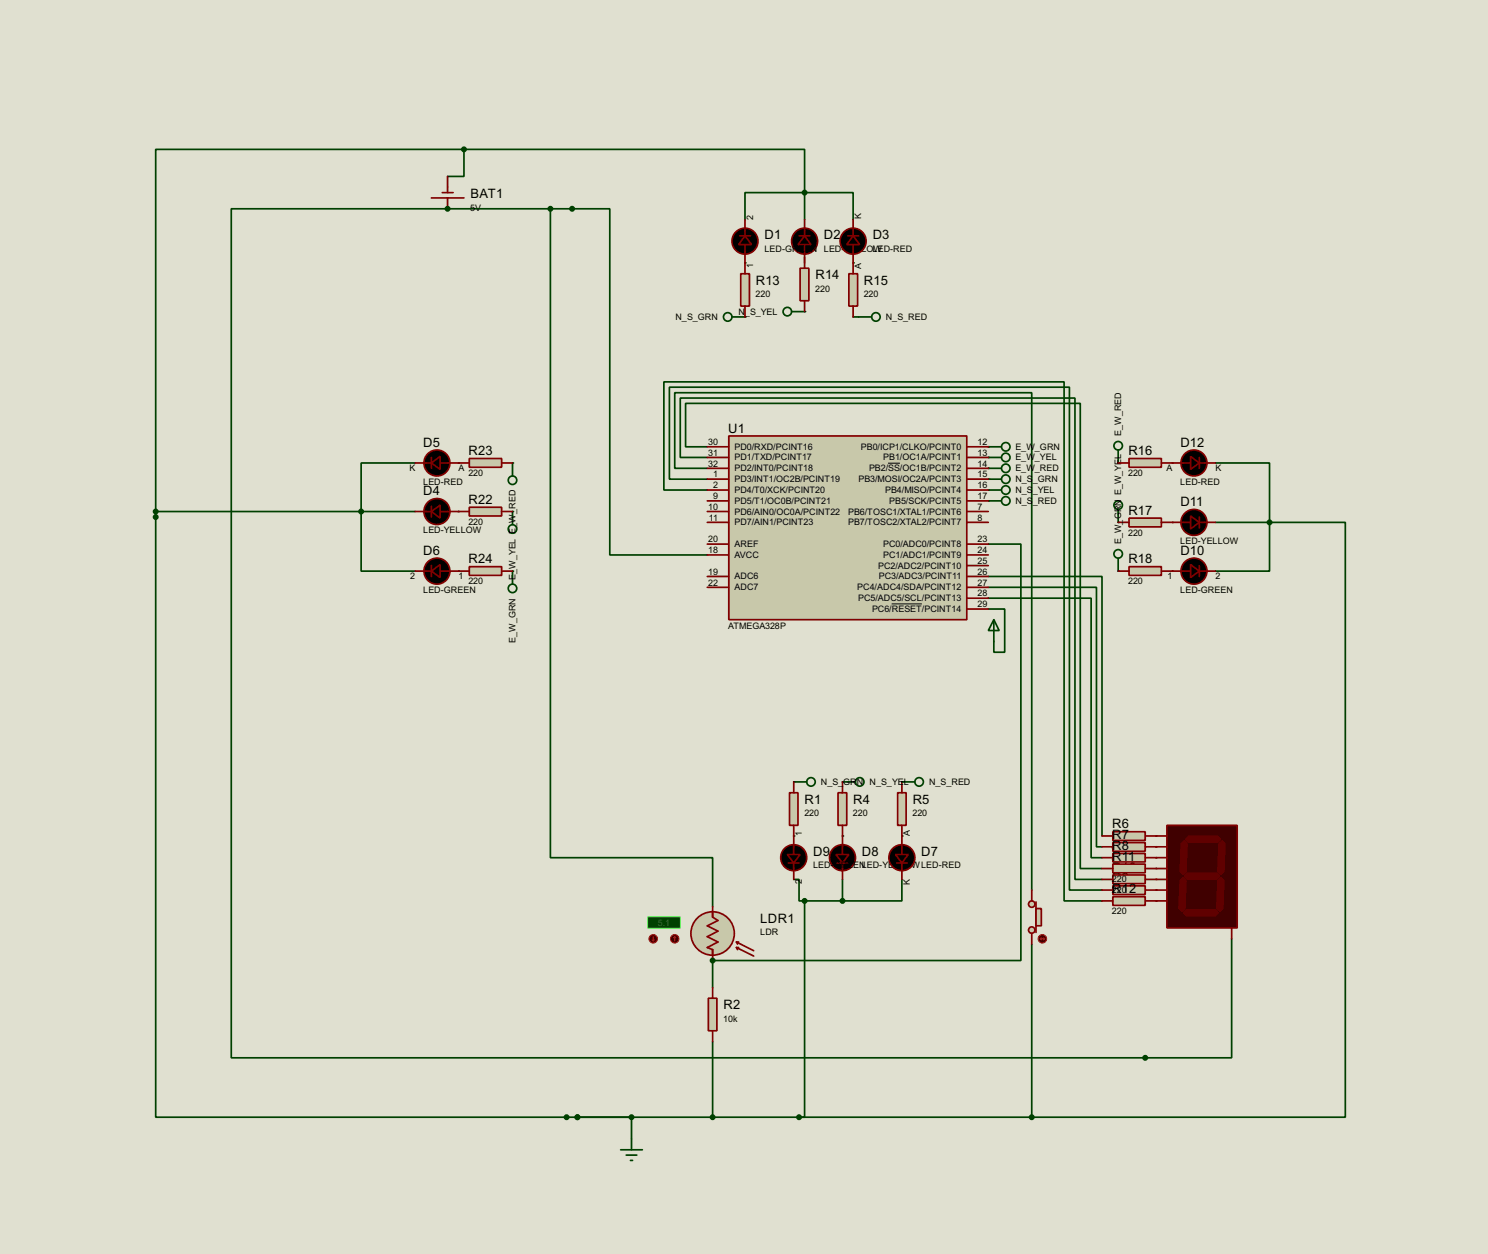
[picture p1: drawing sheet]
<svg xmlns="http://www.w3.org/2000/svg" width="349mm" height="295mm" viewBox="0 0 349 295" stroke-linecap="round" stroke-linejoin="round" font-family="sans-serif">
<path d="M-.1 -.1h349.6v294.7h-349.6z" fill="#e0e0d0"/>
<circle cx="211.8" cy="196.3" r=".2" fill="#004000"/>
<path d="M197.9 211.6h-8.9v50.8h-1.3M197.9 206.5v5.1M211.8 206.5v5.1h-13.9" fill="none" stroke="#004000" stroke-width=".4"/>
<g fill="#004000">
<circle cx="271.5" cy="196.3" r=".2"/>
<circle cx="271.5" cy="198.9" r=".2"/>
<circle cx="271.5" cy="201.4" r=".2"/>
<circle cx="271.5" cy="204" r=".2"/>
<circle cx="271.5" cy="206.5" r=".2"/>
<circle cx="271.5" cy="209" r=".2"/>
<circle cx="271.5" cy="211.6" r=".2"/>
</g>
<path d="M289.3 220.5v27.9h-20.3" fill="none" stroke="#004000" stroke-width=".4"/>
<circle cx="200.4" cy="61.7" r=".2" fill="#004000"/>
<path d="M189 51.6v-6.4h11.4v6.4M200.4 74.4h1.3M36.6 120.1v1.3M148.3 262.4v5.1" fill="none" stroke="#004000" stroke-width=".4"/>
<g fill="#004000">
<circle cx="211.8" cy="183.6" r=".2"/>
<circle cx="189" cy="73.2" r=".2"/>
</g>
<path d="M189 45.2h-14v6.4" fill="none" stroke="#004000" stroke-width=".4"/>
<g fill="#004000">
<circle cx="175" cy="74.4" r=".2"/>
<circle cx="175" cy="61.7" r=".2"/>
</g>
<path d="M186.4 206.5h1.3v5.1h1.3" fill="none" stroke="#004000" stroke-width=".4"/>
<g fill="#004000">
<circle cx="197.9" cy="196.3" r=".2"/>
<circle cx="197.9" cy="183.6" r=".2"/>
<circle cx="186.4" cy="196.3" r=".2"/>
<circle cx="186.4" cy="183.6" r=".2"/>
</g>
<path d="M298.2 122.7h17.8v139.7h-73.7M242.3 221.7v40.7M187.7 262.4h54.6" fill="none" stroke="#004000" stroke-width=".4"/>
<g fill="#004000">
<circle cx="262.6" cy="122.7" r=".2"/>
<circle cx="275.3" cy="122.7" r=".2"/>
</g>
<path d="M285.5 108.7h12.7v14M36.6 120.1h48.2M285.5 122.7h12.7M298.2 122.7v11.4h-12.7" fill="none" stroke="#004000" stroke-width=".4"/>
<g fill="#004000">
<circle cx="120.4" cy="120.1" r=".2"/>
<circle cx="120.4" cy="108.7" r=".2"/>
<circle cx="107.7" cy="120.1" r=".2"/>
</g>
<path d="M84.8 120.1h12.7" fill="none" stroke="#004000" stroke-width=".4"/>
<circle cx="107.7" cy="108.7" r=".2" fill="#004000"/>
<path d="M97.5 108.7h-12.7v25.4h12.7" fill="none" stroke="#004000" stroke-width=".4"/>
<g fill="#004000">
<circle cx="107.7" cy="134.1" r=".2"/>
<circle cx="120.4" cy="134.1" r=".2"/>
<circle cx="232.1" cy="104.9" r=".2"/>
<circle cx="232.1" cy="107.4" r=".2"/>
<circle cx="232.1" cy="112.5" r=".2"/>
<circle cx="232.1" cy="110" r=".2"/>
</g>
<path d="M166.1 115.1h-10.2v-25.4h94v121.9h8.9M166.1 112.5h-8.9v-21.6h94v118.1h7.6M166.1 110h-7.6v-17.8h83.8v116.8M166.1 107.4h-6.3v-13.9h92.7v113h6.3M166.1 104.9h-5.1v-10.2h92.7v109.3h5.1" fill="none" stroke="#004000" stroke-width=".4"/>
<g fill="#004000">
<circle cx="232.1" cy="115.1" r=".2"/>
<circle cx="232.1" cy="117.6" r=".2"/>
</g>
<path d="M232.1 137.9h25.4v61h1.3M232.1 135.4h26.7v60.9M232.1 140.5h24.2v60.9h2.5M135.6 262.4h12.7" fill="none" stroke="#004000" stroke-width=".4"/>
<g fill="#004000">
<circle cx="275.3" cy="108.7" r=".2"/>
<circle cx="262.6" cy="108.7" r=".2"/>
<circle cx="275.3" cy="134.1" r=".2"/>
<circle cx="262.6" cy="134.1" r=".2"/>
</g>
<path d="M135.6 262.4h12.7" fill="none" stroke="#004000" stroke-width=".4"/>
<circle cx="135.6" cy="262.4" r=".2" fill="#004000"/>
<path d="M36.6 121.4v141h99M167.4 244.6v17.8M148.3 262.4h39.4" fill="none" stroke="#004000" stroke-width=".4"/>
<circle cx="105.1" cy="49" r=".2" fill="#004000"/>
<path d="M109 35.1h80v10.1M109 35.1h-72.4v85M109 35.1v6.3h-3.9M167.4 212.9v-11.5h-38.1v-152.4h-75v199.4h214.7M167.4 225.6v6.3" fill="none" stroke="#004000" stroke-width=".4"/>
<circle cx="167.4" cy="225.6" r=".2" fill="#004000"/>
<path d="M129.3 49h13.9v81.3h22.9M232.1 127.8h7.7v97.8h-72.4M232.1 143h3.9v10.2h-2.6v-2.6M145.8 270h5.1M147.1 271.3h2.5M148.1 272.5h.5M148.3 267.5v2.5" fill="none" stroke="#004000" stroke-width=".4"/>
<g fill="#000" stroke="#800000" stroke-width=".4">
<path d="M189 55.4l1.5 2h-3.1z"/>
<circle cx="189" cy="56.6" r="3.1"/>
</g>
<path d="M187.7 55.4h2.5M189 51.6v3.8M189 57.4v4.3" fill="none" stroke="#800000" stroke-width=".4"/>
<g fill="#c8c8aa" stroke="#800000" stroke-width=".4">
<circle cx="242.3" cy="218.4" r=".75"/>
<circle cx="242.3" cy="212.3" r=".75"/>
</g>
<path d="M243.3 211.8v7.2" fill="none" stroke="#800000" stroke-width=".4"/>
<path d="M243.3 213.4h1.3v4h-1.3z" fill="#c8c8aa" stroke="#800000" stroke-width=".4"/>
<path d="M242.3 209v2.6M242.3 219.2v2.5" fill="none" stroke="#800000" stroke-width=".4"/>
<circle cx="244.8" cy="220.5" r="1" fill="#400000" stroke="#f00" stroke-width=".23"/>
<path d="M244.3 220.5h1.1M244.3 220.5l.3 .2M244.6 220.2l-.3 .3M245.1 220.2l.3 .3M245.4 220.5l-.3 .2" fill="none" stroke="#f00" stroke-width=".23"/>
<circle cx="269" cy="248.4" r=".5" fill="#004000" stroke="#004000" stroke-width=".4"/>
<g fill="#000" stroke="#800000" stroke-width=".4">
<path d="M196.3 200.7h3.1l-1.5 2z"/>
<circle cx="197.9" cy="201.4" r="3.1"/>
</g>
<path d="M197.9 196.3v4.4M196.6 202.7h2.5M197.9 202.7v3.8" fill="none" stroke="#800000" stroke-width=".4"/>
<path d="M210.8 186.2h2v7.6h-2z" fill="#c8c8aa" stroke="#800000" stroke-width=".4"/>
<path d="M211.8 183.6v2.6M211.8 193.8v6.9M210.6 202.7h2.5M211.8 202.7v3.8" fill="none" stroke="#800000" stroke-width=".4"/>
<g fill="#000" stroke="#800000" stroke-width=".4">
<path d="M210.3 200.7h3l-1.5 2z"/>
<circle cx="211.8" cy="201.4" r="3.1"/>
</g>
<g fill="#004000" stroke="#004000" stroke-width=".4">
<circle cx="187.7" cy="262.4" r=".5"/>
<circle cx="189" cy="211.6" r=".5"/>
<circle cx="197.9" cy="211.6" r=".5"/>
</g>
<path d="M261.4 195.3h7.6v2.1h-7.6z" fill="#c8c8aa" stroke="#800000" stroke-width=".4"/>
<path d="M258.8 196.3h2.6M269 196.3h2.5" fill="none" stroke="#800000" stroke-width=".4"/>
<path d="M261.4 197.9h7.6v2h-7.6z" fill="#c8c8aa" stroke="#800000" stroke-width=".4"/>
<path d="M258.8 198.9h2.6M269 198.9h2.5" fill="none" stroke="#800000" stroke-width=".4"/>
<path d="M261.4 200.4h7.6v2h-7.6z" fill="#c8c8aa" stroke="#800000" stroke-width=".4"/>
<path d="M258.8 201.4h2.6M269 201.4h2.5" fill="none" stroke="#800000" stroke-width=".4"/>
<path d="M261.4 208h7.6v2.1h-7.6z" fill="#c8c8aa" stroke="#800000" stroke-width=".4"/>
<path d="M258.8 209h2.6M269 209h2.5" fill="none" stroke="#800000" stroke-width=".4"/>
<path d="M261.4 205.5h7.6v2h-7.6z" fill="#c8c8aa" stroke="#800000" stroke-width=".4"/>
<path d="M258.8 206.5h2.6M269 206.5h2.5" fill="none" stroke="#800000" stroke-width=".4"/>
<path d="M261.4 202.9h7.6v2.1h-7.6z" fill="#c8c8aa" stroke="#800000" stroke-width=".4"/>
<path d="M258.8 204h2.6M269 204h2.5" fill="none" stroke="#800000" stroke-width=".4"/>
<path d="M261.4 210.6h7.6v2h-7.6z" fill="#c8c8aa" stroke="#800000" stroke-width=".4"/>
<path d="M258.8 211.6h2.6M269 211.6h2.5" fill="none" stroke="#800000" stroke-width=".4"/>
<path d="M274.1 193.8h16.5v24.1h-16.5z" fill="#400000" stroke="#800000" stroke-width=".4"/>
<g fill="#600000" stroke="#600000" stroke-width=".23">
<path d="M279.1 196.3h6.9l.8 .8-.8 .8h-6.9l-.7-.8z" fill-rule="evenodd"/>
<path d="M286.2 198.1l.8-.7 .8 .7-.3 6.6-.7 .8-.8-.8z" fill-rule="evenodd"/>
<path d="M278.1 205.7l.8-.7h6.8l.8 .7-.8 .8h-6.8z" fill-rule="evenodd"/>
<path d="M278.1 197.4l.8 .7-.3 6.6-.7 .8-.8-.8 .3-6.6z" fill-rule="evenodd"/>
<path d="M286 206.8l.8-.8 .7 .8-.2 6.6-.8 .7-.8-.7z" fill-rule="evenodd"/>
<path d="M278.6 213.6h6.9l.7 .8-.7 .7h-6.9l-.7-.7z" fill-rule="evenodd"/>
<path d="M277.9 206l.7 .8-.2 6.6-.8 .7-.8-.7 .3-6.6z" fill-rule="evenodd"/>
</g>
<path d="M271.5 196.3h2.6M271.5 198.9h2.6M271.5 201.4h2.6M271.5 204h2.6M271.5 206.5h2.6M271.5 209h2.6M271.5 211.6h2.6M289.3 217.9v2.6" fill="none" stroke="#800000" stroke-width=".4"/>
<path d="M199.4 64.3h2v7.6h-2z" fill="#c8c8aa" stroke="#800000" stroke-width=".4"/>
<path d="M199.1 55.4h2.6M200.4 51.6v3.8M200.4 57.4v6.9M200.4 71.9v2.5" fill="none" stroke="#800000" stroke-width=".4"/>
<g fill="#000" stroke="#800000" stroke-width=".4">
<path d="M200.4 55.4l1.5 2h-3z"/>
<circle cx="200.4" cy="56.6" r="3.1"/>
</g>
<g fill="#004000" stroke="#004000" stroke-width=".4">
<circle cx="189" cy="45.2" r=".5"/>
<circle cx="148.3" cy="262.4" r=".5"/>
<circle cx="36.6" cy="121.4" r=".5"/>
<circle cx="36.6" cy="120.1" r=".5"/>
</g>
<g fill="none" stroke="#004000" stroke-width=".4">
<path d="M185.9 73.2h3.1M201.7 74.4h3M211.8 183.6h3.1"/>
<circle cx="184.9" cy="73.2" r="1"/>
<circle cx="205.7" cy="74.4" r="1"/>
<circle cx="215.9" cy="183.6" r="1"/>
</g>
<path d="M187.9 63h2.1v7.6h-2.1z" fill="#c8c8aa" stroke="#800000" stroke-width=".4"/>
<path d="M173.7 55.4h2.6M175 51.6v3.8M175 57.4v4.3M189 60.5v2.5M189 70.6v2.6" fill="none" stroke="#800000" stroke-width=".4"/>
<g fill="none" stroke="#004000" stroke-width=".4">
<path d="M171.9 74.4h3.1"/>
<circle cx="170.9" cy="74.4" r="1"/>
</g>
<g fill="#000" stroke="#800000" stroke-width=".4">
<path d="M175 55.4l1.5 2h-3z"/>
<circle cx="175" cy="56.6" r="3.1"/>
</g>
<path d="M174 64.3h2v7.6h-2z" fill="#c8c8aa" stroke="#800000" stroke-width=".4"/>
<path d="M175 61.7v2.6M175 71.9v2.5M186.4 196.3v4.4M185.2 202.7h2.5M186.4 202.7v3.8" fill="none" stroke="#800000" stroke-width=".4"/>
<g fill="#000" stroke="#800000" stroke-width=".4">
<path d="M184.9 200.7h3l-1.5 2z"/>
<circle cx="186.4" cy="201.4" r="3.1"/>
</g>
<g fill="none" stroke="#004000" stroke-width=".4">
<path d="M197.9 183.6h3"/>
<circle cx="201.9" cy="183.6" r="1"/>
</g>
<path d="M196.8 186.2h2.1v7.6h-2.1z" fill="#c8c8aa" stroke="#800000" stroke-width=".4"/>
<path d="M197.9 183.6v2.6M197.9 193.8v2.5" fill="none" stroke="#800000" stroke-width=".4"/>
<g fill="none" stroke="#004000" stroke-width=".4">
<path d="M186.4 183.6h3.1"/>
<circle cx="190.5" cy="183.6" r="1"/>
</g>
<path d="M185.4 186.2h2v7.6h-2z" fill="#c8c8aa" stroke="#800000" stroke-width=".4"/>
<path d="M186.4 183.6v2.6M186.4 193.8v2.5" fill="none" stroke="#800000" stroke-width=".4"/>
<g fill="none" stroke="#004000" stroke-width=".4">
<path d="M232.1 117.6h3.1M232.1 115.1h3.1M232.1 112.5h3.1M262.6 105.7v3M262.6 119.6v3.1"/>
<circle cx="236.2" cy="117.6" r="1"/>
<circle cx="236.2" cy="115.1" r="1"/>
<circle cx="236.2" cy="112.5" r="1"/>
<circle cx="262.6" cy="118.6" r="1"/>
<circle cx="262.6" cy="104.7" r="1"/>
</g>
<g fill="#004000" stroke="#004000" stroke-width=".4">
<circle cx="298.2" cy="122.7" r=".5"/>
<circle cx="242.3" cy="262.4" r=".5"/>
</g>
<path d="M265.2 121.7h7.6v2h-7.6z" fill="#c8c8aa" stroke="#800000" stroke-width=".4"/>
<path d="M275.3 108.7h4.3M281.7 107.4v2.6M281.7 108.7h3.8M262.6 122.7h2.6M272.8 122.7h6.8M275.3 134.1h4.3M281.7 122.7h3.8M281.7 121.4v2.6M281.7 132.8v2.6M281.7 134.1h3.8" fill="none" stroke="#800000" stroke-width=".4"/>
<g fill="none" stroke="#004000" stroke-width=".4">
<path d="M120.4 120.1v3.1M120.4 134.1v3.1M262.6 131.1v3"/>
<circle cx="120.4" cy="138.2" r="1"/>
<circle cx="120.4" cy="124.2" r="1"/>
<circle cx="262.6" cy="130.1" r="1"/>
</g>
<g fill="#000" stroke="#800000" stroke-width=".4">
<path d="M279.6 107.2l2.1 1.5-2.1 1.5zM279.6 121.2l2.1 1.5-2.1 1.5zM279.6 132.6l2.1 1.5-2.1 1.5z"/>
<circle cx="280.4" cy="108.7" r="3.1"/>
<circle cx="280.4" cy="134.1" r="3.1"/>
<circle cx="280.4" cy="122.7" r="3.1"/>
</g>
<circle cx="84.8" cy="120.1" r=".5" fill="#004000" stroke="#004000" stroke-width=".4"/>
<path d="M110.2 119.1h7.6v2.1h-7.6z" fill="#c8c8aa" stroke="#800000" stroke-width=".4"/>
<path d="M107.7 120.1h2.5M117.8 120.1h2.6" fill="none" stroke="#800000" stroke-width=".4"/>
<g fill="none" stroke="#004000" stroke-width=".4">
<path d="M120.4 108.7v3.1"/>
<circle cx="120.4" cy="112.8" r="1"/>
</g>
<path d="M110.2 107.7h7.6v2h-7.6z" fill="#c8c8aa" stroke="#800000" stroke-width=".4"/>
<path d="M97.5 108.7h3.8M101.3 107.4v2.6M101.3 118.9v2.5M103.4 108.7h6.8M117.8 108.7h2.6M97.5 120.1h3.8M97.5 134.1h3.8M101.3 132.8v2.6M103.4 120.1h4.3M103.4 134.1h4.3" fill="none" stroke="#800000" stroke-width=".4"/>
<g fill="#000" stroke="#800000" stroke-width=".4">
<path d="M101.3 108.7l2.1-1.5v3zM101.3 120.1l2.1-1.5v3.1zM101.3 134.1l2.1-1.5v3z"/>
<circle cx="102.6" cy="108.7" r="3.1"/>
<circle cx="102.6" cy="120.1" r="3.1"/>
<circle cx="102.6" cy="134.1" r="3.1"/>
</g>
<path d="M110.2 133.1h7.6v2h-7.6z" fill="#c8c8aa" stroke="#800000" stroke-width=".4"/>
<path d="M107.7 134.1h2.5M117.8 134.1h2.6" fill="none" stroke="#800000" stroke-width=".4"/>
<g fill="none" stroke="#004000" stroke-width=".4">
<path d="M232.1 110h3.1M232.1 107.4h3.1M232.1 104.9h3.1"/>
<circle cx="236.2" cy="107.4" r="1"/>
<circle cx="236.2" cy="110" r="1"/>
<circle cx="236.2" cy="104.9" r="1"/>
</g>
<path d="M171.2 102.4h55.9v43.1h-55.9z" fill="#c8c8aa" stroke="#800000" stroke-width=".4"/>
<g fill="none" stroke="#800000" stroke-width=".4">
<path d="M166.1 104.9h5.1M166.1 107.4h5.1M166.1 112.5h5.1M166.1 110h5.1M166.1 117.6h5.1M166.1 115.1h5.1M227.1 104.9h5M227.1 107.4h5M227.1 112.5h5M227.1 110h5M227.1 117.6h5M227.1 115.1h5"/>
<path d="M166.1 120.1h5.1M166.1 122.7h5.1M166.1 137.9h5.1M166.1 135.4h5.1M166.1 130.3h5.1M166.1 127.8h5.1M227.1 120.1h5M227.1 122.7h5M227.1 137.9h5M227.1 135.4h5M227.1 132.8h5M227.1 130.3h5"/>
<path d="M227.1 127.8h5M227.1 143h5M227.1 140.5h5"/>
</g>
<path d="M208.6 108.8h2.8M209.4 141.8h7.1" fill="none" stroke="#000" stroke-width=".23"/>
<circle cx="135.6" cy="262.4" r=".5" fill="#004000" stroke="#004000" stroke-width=".4"/>
<path d="M265.2 107.7h7.6v2h-7.6z" fill="#c8c8aa" stroke="#800000" stroke-width=".4"/>
<path d="M262.6 108.7h2.6M272.8 108.7h2.5" fill="none" stroke="#800000" stroke-width=".4"/>
<path d="M265.2 133.1h7.6v2h-7.6z" fill="#c8c8aa" stroke="#800000" stroke-width=".4"/>
<path d="M262.6 134.1h2.6M272.8 134.1h2.5" fill="none" stroke="#800000" stroke-width=".4"/>
<g fill="#004000" stroke="#004000" stroke-width=".4">
<circle cx="135.6" cy="262.4" r=".5"/>
<circle cx="133.1" cy="262.4" r=".5"/>
<circle cx="167.4" cy="262.4" r=".5"/>
</g>
<path d="M166.4 234.4h2v7.7h-2z" fill="#c8c8aa" stroke="#800000" stroke-width=".4"/>
<path d="M101.3 46.5h7.7M103.9 45.2h2.5M105.1 41.4v3.8M105.1 46.5v2.5M167.4 231.9v2.5M167.4 242.1v2.5" fill="none" stroke="#800000" stroke-width=".4"/>
<g fill="#004000" stroke="#004000" stroke-width=".4">
<circle cx="129.3" cy="49" r=".5"/>
<circle cx="105.1" cy="49" r=".5"/>
<circle cx="109" cy="35.1" r=".5"/>
</g>
<circle cx="167.4" cy="219.2" r="5.1" fill="#c8c8aa" stroke="#800000" stroke-width=".4"/>
<path d="M167.4 214.1v1.3l1.2 .8-2.5 1.2 2.5 1.3-2.5 1.3 2.5 1.2-2.5 1.3 1.3 .5v1.3M173 222.5l4 2M173 222.5l.2 .5M173 222.5h.5M173 221.2l4 2.1M173 221.2l.2 .5M173 221.2h.5" fill="none" stroke="#800000" stroke-width=".4"/>
<path d="M152.1 215.4h7.7v2.5h-7.7z" fill="#004000" stroke="#0f0" stroke-width=".23"/>
<path d="M167.4 212.9v2.5M167.4 223v2.6" fill="none" stroke="#800000" stroke-width=".4"/>
<circle cx="158.5" cy="220.5" r="1" fill="#400000" stroke="#f00" stroke-width=".23"/>
<path d="M158.5 220l-.3 .2M158.5 220l.2 .2M158.5 220v1" fill="none" stroke="#f00" stroke-width=".23"/>
<circle cx="153.4" cy="220.5" r="1" fill="#400000" stroke="#f00" stroke-width=".23"/>
<path d="M153.4 220v1M153.2 220.7l.2 .3M153.7 220.7l-.3 .3" fill="none" stroke="#f00" stroke-width=".23"/>
<g fill="#004000" stroke="#004000" stroke-width=".4">
<circle cx="167.4" cy="225.6" r=".5"/>
<circle cx="134.4" cy="49" r=".5"/>
</g>
<path d="M233.4 145.5l1.3 2.6h-2.6zM233.4 145.5v5.1" fill="none" stroke="#004000" stroke-width=".4"/>
<g font-size="3.4">
<text x="110.5" y="46.5">BAT1</text>
<text x="179.6" y="56.1">D1</text>
<text x="193.5" y="56.1">D2</text>
<text x="205" y="56.1">D3</text>
<text x="191.5" y="65.5">R14</text>
<text x="177.5" y="66.8">R13</text>
<text x="202.9" y="66.8">R15</text>
<text x="171" y="101.6">U1</text>
<text x="99.4" y="104.9">D5</text>
<text x="110.1" y="106.9">R23</text>
<text x="265" y="106.9">R16</text>
<text x="277.2" y="104.9">D12</text>
<text x="99.4" y="116.3">D4</text>
<text x="110.1" y="118.3">R22</text>
<text x="277.2" y="118.8">D11</text>
<text x="265" y="120.9">R17</text>
<text x="99.4" y="130.3">D6</text>
<text x="277.2" y="130.3">D10</text>
<text x="110.1" y="132.3">R24</text>
<text x="265" y="132.3">R18</text>
<text x="189" y="188.7">R1</text>
<text x="200.4" y="188.7">R4</text>
<text x="214.4" y="188.7">R5</text>
<text x="261.2" y="194.5">R6</text>
<text x="261.2" y="197.1">R7</text>
<text x="191" y="200.9">D9</text>
<text x="202.4" y="200.9">D8</text>
<text x="216.4" y="200.9">D7</text>
<text x="261.2" y="199.6">R8</text>
<text x="261.2" y="202.1">R11</text>
<text x="261.2" y="207.2">R9</text>
<text x="261.2" y="204.7">R10</text>
<text x="261.2" y="209.8">R12</text>
<text x="178.6" y="216.7">LDR1</text>
<text x="169.9" y="237">R2</text>
</g>
<g font-size="2.4">
<text x="110.4" y="49.5">5V</text>
<text x="176.9" y="51.6" transform="rotate(-90 176.9 51.6)">2</text>
<text x="202.3" y="51.5" transform="rotate(-90 202.3 51.5)">K</text>
<text x="179.6" y="59.1">LED-GREEN LED-YELLOLWED-RED</text>
<text x="176.9" y="62.9" transform="rotate(-90 176.9 62.9)">1</text>
<text x="202.3" y="63.1" transform="rotate(-90 202.3 63.1)">A</text>
<text x="177.5" y="69.8">220</text>
<text x="191.5" y="68.5">220</text>
<text x="202.9" y="69.8">220</text>
<text x="158.7" y="75.1">N_S_GRN</text>
<text x="173.5" y="73.9">N</text>
<text x="175" y="73.9">_S_YEL</text>
<text x="208.1" y="75.1">N_S_RED</text>
<text x="166.3" y="107">31</text>
<text x="166.3" y="104.5">30</text>
<text x="172.5" y="105.6">PD0/RXD/PCINT16</text>
<text x="202.2" y="105.6">PB0/ICP1/CLKO/PCINT0</text>
<text x="229.6" y="104.5">12</text>
<text x="229.6" y="107">13</text>
<text x="238.5" y="105.6">E_W</text>
<text x="243.1" y="105.6">_GRN</text>
<text x="263.3" y="102.3" transform="rotate(-90 263.3 102.3)">E_W_RED</text>
<text x="96.2" y="110.6">K</text>
<text x="99.4" y="113.9">LED-RED</text>
<text x="107.7" y="110.6">A</text>
<text x="110" y="111.8">220</text>
<text x="166.3" y="109.6">32</text>
<text x="167.5" y="112.1">1</text>
<text x="172.5" y="113.2">PD3/INT1/OC2B/PCINT19</text>
<text x="172.5" y="110.7">PD2/INT0/PCINT18</text>
<text x="172.5" y="108.1">PD1/TXD/PCINT17</text>
<text x="201.6" y="113.2">PB3/MOSI/OC2A/PCINT3</text>
<text x="204.1" y="110.7">PB2/SS/OC1B/PCINT2</text>
<text x="207.5" y="108.1">PB1/OC1A/PCINT1</text>
<text x="229.6" y="112.1">15</text>
<text x="229.6" y="109.6">14</text>
<text x="238.5" y="113.2">N_S</text>
<text x="238.5" y="110.7">E_W</text>
<text x="238.5" y="108.1">E_W</text>
<text x="242.6" y="113.2">_GRN</text>
<text x="243.1" y="110.7">_RED</text>
<text x="243.1" y="108.1">_YEL</text>
<text x="265" y="111.8">220</text>
<text x="274" y="110.6">A</text>
<text x="277.2" y="113.9">LED-RED</text>
<text x="285.5" y="110.6">K</text>
<text x="166.3" y="119.7">10</text>
<text x="167.5" y="117.2">9</text>
<text x="167.5" y="114.7">2</text>
<text x="172.5" y="118.3">PD5/T1/OC0B/PCINT21</text>
<text x="172.5" y="115.8">PD4/T0/XCK/PCINT20</text>
<text x="207.9" y="115.8">PB4/MISO/PCINT4</text>
<text x="208.9" y="118.3">PB5/SCK/PCINT5</text>
<text x="229.6" y="114.7">16</text>
<text x="229.6" y="117.2">17</text>
<text x="229.6" y="119.7">7</text>
<text x="238.5" y="118.3">N_S</text>
<text x="238.5" y="115.8">N_S</text>
<text x="242.6" y="118.3">_RED</text>
<text x="242.6" y="115.8">_YEL</text>
<text x="99.4" y="125.3">LED-YELLOW</text>
<text x="110" y="123.3">220</text>
<text x="166.5" y="122.3">11</text>
<text x="172.5" y="120.8">PD6/AIN0/OC0A/PCINT22</text>
<text x="172.5" y="123.4">PD7/AIN1/PCINT23</text>
<text x="199.2" y="123.4">PB7/TOSC2/XTAL2/PCINT7</text>
<text x="199.2" y="120.8">PB6/TOSC1/XTAL1/PCINT6</text>
<text x="229.6" y="122.3">8</text>
<text x="265" y="125.8">220</text>
<text x="166.3" y="129.9">18</text>
<text x="166.3" y="127.4">20</text>
<text x="172.5" y="131">AVCC</text>
<text x="172.5" y="128.5">AREF</text>
<text x="207.4" y="131">PC1/ADC1/PCINT9</text>
<text x="207.4" y="128.5">PC0/ADC0/PCINT8</text>
<text x="229.6" y="129.9">24</text>
<text x="229.6" y="127.4">23</text>
<text x="263.3" y="127.7" transform="rotate(-90 263.3 127.7)">E_W_GRN E_W_YEL</text>
<text x="277.2" y="127.8">LED-YELLOW</text>
<text x="96.4" y="136">2</text>
<text x="107.7" y="136">1</text>
<text x="110" y="137.2">220</text>
<text x="121.1" y="136.1" transform="rotate(-90 121.1 136.1)">E_W_YEL E_W_RED</text>
<text x="166.3" y="135">19</text>
<text x="166.3" y="137.5">22</text>
<text x="172.5" y="136.1">ADC6</text>
<text x="206.3" y="133.5">PC2/ADC2/PCINT10</text>
<text x="206.4" y="136.1">PC3/ADC3/PCINT11</text>
<text x="229.6" y="137.5">27</text>
<text x="229.6" y="135">26</text>
<text x="229.6" y="132.4">25</text>
<text x="265" y="137.2">220</text>
<text x="274.2" y="136">1</text>
<text x="285.5" y="136">2</text>
<text x="99.4" y="139.3">LED-GREEN</text>
<text x="172.5" y="138.6">ADC7</text>
<text x="201.4" y="138.6">PC4/ADC4/SDA/PCINT12</text>
<text x="201.6" y="141.2">PC5/ADC5/SCL/PCINT13</text>
<text x="204.8" y="143.7">PC6/RESET/PCINT14</text>
<text x="229.6" y="142.6">29</text>
<text x="229.6" y="140.1">28</text>
<text x="277.2" y="139.3">LED-GREEN</text>
<text x="171" y="147.6">ATMEGA328P</text>
<text x="121.1" y="150.9" transform="rotate(-90 121.1 150.9)">E_W_GRN</text>
<text x="192.8" y="184.3">N_S_</text>
<text x="198.1" y="184.3">GRN N_S_YE</text>
<text x="212.3" y="184.3">L</text>
<text x="218.2" y="184.3">N_S_RED</text>
<text x="188.9" y="191.7">220</text>
<text x="200.3" y="191.7">220</text>
<text x="214.3" y="191.7">220</text>
<text x="188.3" y="196.3" transform="rotate(-90 188.3 196.3)">1</text>
<text x="213.7" y="196.3" transform="rotate(-90 213.7 196.3)">A</text>
<text x="191" y="203.9">LED-GREENLED-YELLOWLED-RED</text>
<text x="261.2" y="199.5">220</text>
<text x="261.2" y="202">220</text>
<text x="188.3" y="207.7" transform="rotate(-90 188.3 207.7)">2</text>
<text x="213.7" y="207.9" transform="rotate(-90 213.7 207.9)">K</text>
<text x="261.2" y="204.5">220</text>
<text x="261.2" y="209.6">220</text>
<text x="261.2" y="207.1">220</text>
<text x="261.2" y="212.2">220</text>
<text x="261.2" y="214.7">220</text>
<text x="178.6" y="219.6">LDR</text>
<text x="169.9" y="240">10k</text>
</g>
<text font-size="2.4" fill="#0f0" x="154.5" y="217.4">5.1</text>
</svg>
